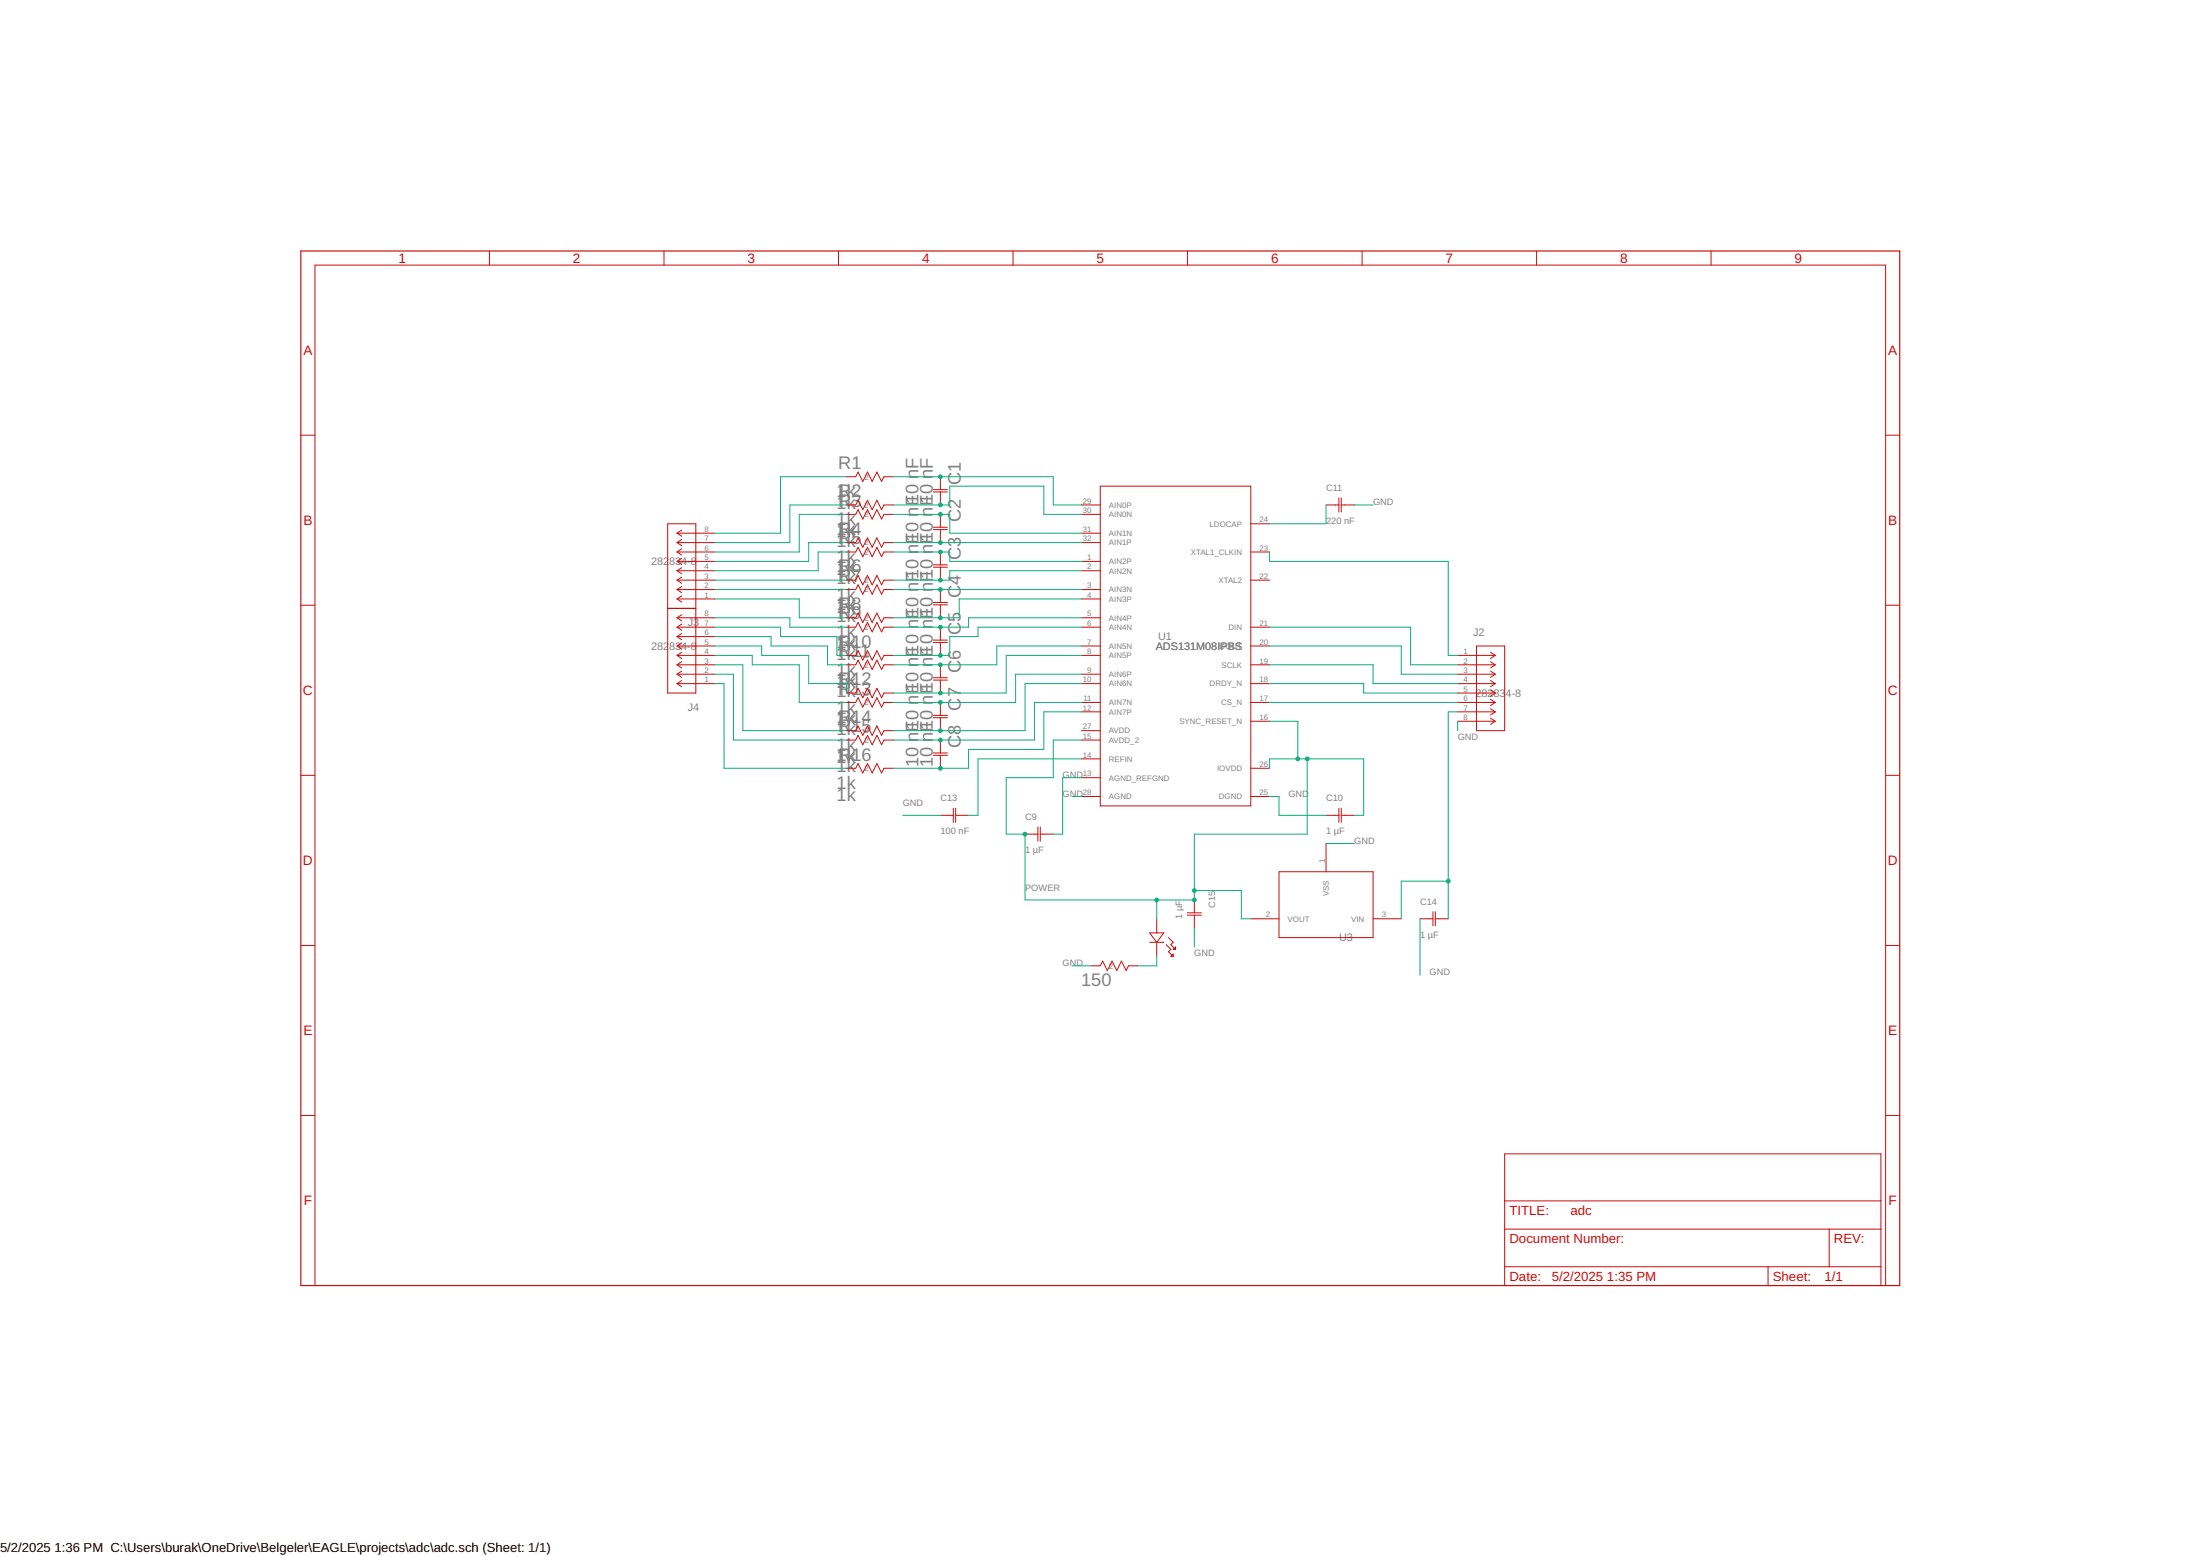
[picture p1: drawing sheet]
<svg xmlns="http://www.w3.org/2000/svg" width="594mm" height="420mm" viewBox="0 0 594 420" stroke-linecap="round" stroke-linejoin="round" font-family="sans-serif">
<g fill="none" stroke="#c90d0c" stroke-width=".27">
<path d="M132.2 67.8v3.8M179.3 67.8v3.8M226.4 67.8v3.8M273.6 67.8v3.8M320.7 67.8v3.8M367.8 67.8v3.8M414.9 67.8v3.8M462 67.8v3.8M81.2 117.5h3.8M509.2 117.5h3.8M228.5 136.4h2.6l.6-1.3 1.3 2.5 1.3-2.5 1.2 2.5 1.3-2.5 1.3 2.5 .6-1.2h2.5M228.5 138.9h2.6l.6-1.3 1.3 2.6 1.3-2.6 1.2 2.6 1.3-2.6 1.3 2.6 .6-1.3h2.5"/>
<path d="M228.5 128.7h2.6l.6-1.2 1.3 2.5 1.3-2.5 1.2 2.5 1.3-2.5 1.3 2.5 .6-1.3h2.5M252 132.2h3.8M252 132.8h3.8M253.9 128.7v3.5M253.9 132.8v3.6M253.9 138.9v3.5M292 136.4h5.1M292 138.9h5.1M297.1 131.3h40.7v86.3h-40.7zM358.1 136.4h3.4M361.5 134.5v3.8M362.2 136.4h3.5"/>
<path d="M362.2 134.5v3.8M180.3 141.4h7.6v45.7h-7.6zM182.8 151.6h10.2M182.8 154.1h10.2M182.8 159.2h10.2M182.8 156.7h10.2M182.8 149.1h10.2M182.8 144h10.2M182.8 146.5h10.2M182.8 159.2l1.3 .8M182.8 156.7l1.3 .8M182.8 154.1l1.3 .9"/>
<path d="M182.8 151.6l1.3 .8M182.8 149.1l1.3 .8M182.8 146.5l1.3 .8M182.8 144l1.3 .8M184.1 158.4l-1.3 .8M184.1 155.8l-1.3 .9M184.1 153.3l-1.3 .8M184.1 150.7l-1.3 .9M184.1 148.2l-1.3 .9M184.1 145.7l-1.3 .8M184.1 143.1l-1.3 .9M228.5 159.2h2.6l.6-1.3 1.3 2.6 1.3-2.6 1.2 2.6 1.3-2.6 1.3 2.6 .6-1.3h2.5"/>
<path d="M228.5 156.7h2.6l.6-1.3 1.3 2.5 1.3-2.5 1.2 2.5 1.3-2.5 1.3 2.5 .6-1.2h2.5M228.5 149.1h2.6l.6-1.3 1.3 2.5 1.3-2.5 1.2 2.5 1.3-2.5 1.3 2.5 .6-1.2h2.5M228.5 146.5h2.6l.6-1.3 1.3 2.6 1.3-2.6 1.2 2.6 1.3-2.6 1.3 2.6 .6-1.3h2.5M252 142.4h3.8M252 143h3.8M252 152.5h3.8M252 153.2h3.8M253.9 143v3.5M253.9 149.1v3.4M253.9 153.2v3.5M253.9 159.2v3.5M292 151.6h5.1"/>
<path d="M292 154.1h5.1M292 159.2h5.1M292 144h5.1M292 146.5h5.1M337.8 156.7h5M337.8 149.1h5M337.8 141.4h5M81.2 163.4h3.8M180.3 164.3h7.6M182.8 161.7h10.2M182.8 166.8h10.2M182.8 169.4h10.2"/>
<path d="M182.8 174.4h10.2M182.8 177h10.2M182.8 179.5h10.2M182.8 161.7l1.3 .9M182.8 171.9h10.2M182.8 179.5l1.3 .9M182.8 177l1.3 .8M182.8 174.4l1.3 .9M182.8 171.9l1.3 .8M182.8 169.4l1.3 .8M182.8 166.8l1.3 .9M184.1 160.9l-1.3 .8"/>
<path d="M184.1 178.7l-1.3 .8M184.1 176.1l-1.3 .9M184.1 173.6l-1.3 .8M184.1 171.1l-1.3 .8M184.1 168.5l-1.3 .9M184.1 166l-1.3 .8M228.5 166.8h2.6l.6-1.3 1.3 2.6 1.3-2.6 1.2 2.6 1.3-2.6 1.3 2.6 .6-1.3h2.5M228.5 169.4h2.6l.6-1.3 1.3 2.5 1.3-2.5 1.2 2.5 1.3-2.5 1.3 2.5 .6-1.2h2.5M228.5 177h2.6l.6-1.3 1.3 2.5 1.3-2.5 1.2 2.5 1.3-2.5 1.3 2.5 .6-1.2h2.5M228.5 179.5h2.6l.6-1.3 1.3 2.6 1.3-2.6 1.2 2.6 1.3-2.6 1.3 2.6 .6-1.3h2.5M252 162.7h3.8M252 163.3h3.8"/>
<path d="M252 172.8h3.8M252 173.5h3.8M253.9 163.3v3.5M253.9 169.4v3.4M253.9 173.5v3.5M253.9 179.5v3.5M292 161.7h5.1M292 166.8h5.1M292 169.4h5.1M292 174.4h5.1M292 177h5.1M337.8 169.4h5"/>
<path d="M337.8 174.4h5M337.8 179.5h5M393.6 177h10.2M393.6 179.5h10.2M398.7 174.4h7.6v22.9h-7.6zM402.5 176.1l1.3 .9M402.5 178.7l1.3 .8M403.8 177l-1.3 .8M403.8 179.5l-1.3 .9M509.2 163.4h3.8M182.8 182.1h10.2M182.8 184.6h10.2"/>
<path d="M182.8 184.6l1.3 .8M182.8 182.1l1.3 .8M184.1 183.8l-1.3 .8M184.1 181.2l-1.3 .9M228.5 189.7h2.6l.6-1.3 1.3 2.5 1.3-2.5 1.2 2.5 1.3-2.5 1.3 2.5 .6-1.2h2.5M228.5 199.8h2.6l.6-1.2 1.3 2.5 1.3-2.5 1.2 2.5 1.3-2.5 1.3 2.5 .6-1.3h2.5M228.5 197.3h2.6l.6-1.3 1.3 2.6 1.3-2.6 1.2 2.6 1.3-2.6 1.3 2.6 .6-1.3h2.5M228.5 187.1h2.6l.6-1.2 1.3 2.5 1.3-2.5 1.2 2.5 1.3-2.5 1.3 2.5 .6-1.3h2.5M252 183h3.8M252 183.6h3.8M252 193.2h3.8M252 193.8h3.8"/>
<path d="M253.9 183.6v3.5M253.9 189.7v3.5M253.9 193.8v3.5M253.9 199.8v3.5M292 182.1h5.1M292 184.6h5.1M292 189.7h5.1M292 192.2h5.1M292 199.8h5.1M292 197.3h5.1M337.8 184.6h5M337.8 189.7h5"/>
<path d="M337.8 194.8h5M393.6 182.1h10.2M393.6 184.6h10.2M393.6 189.7h10.2M393.6 192.2h10.2M393.6 194.8h10.2M393.6 187.1h10.2M402.5 181.2l1.3 .9M402.5 183.8l1.3 .8M402.5 186.3l1.3 .8M402.5 188.8l1.3 .9M402.5 191.4l1.3 .8"/>
<path d="M402.5 193.9l1.3 .9M403.8 182.1l-1.3 .8M403.8 184.6l-1.3 .8M403.8 187.1l-1.3 .9M403.8 189.7l-1.3 .8M403.8 192.2l-1.3 .9M403.8 194.8l-1.3 .8M81.2 209.4h3.8M228.5 207.5h2.6l.6-1.3 1.3 2.5 1.3-2.5 1.2 2.5 1.3-2.5 1.3 2.5 .6-1.2h2.5M252 203.3h3.8M252 204h3.8M253.9 204v3.5"/>
<path d="M257.4 218.2v3.9M258.1 218.2v3.9M292 210h5.1M292 204.9h5.1M292 215.1h5.1M337.8 215.1h5M337.8 207.5h5M361.5 218.2v3.9M362.2 218.2v3.9M509.2 209.4h3.8M253.9 220.2h3.5M258.1 220.2h3.5"/>
<path d="M276.8 225.2h3.5M280.3 223.3v3.8M280.9 225.2h3.5M280.9 223.3v3.8M345.4 235.4h25.4v17.8h-25.4zM358.1 220.2h3.4M358.1 227.8v7.6M362.2 220.2h3.5M81.2 255.3h3.8M310.5 251.9h3.8l-1.9 2.5zM310.5 254.4h3.8M312.4 248.1v3.8"/>
<path d="M312.4 254.4v3.9M314.9 255.1l1.3 1.2-.7 .7 1.3 1.3M315.5 253.2l1.3 1.2-.6 .7 1.2 1.2M316.2 258.3l.6-.7v.7zM316.8 256.3l.6-.6v.6zM320.6 246.5h3.8M320.6 247.1h3.8M322.5 243v3.5M322.5 247.1v3.5M337.8 248.1h7.6M370.8 248.1h7.6M383.5 248.1h3.4"/>
<path d="M386.9 246.2v3.8M387.6 248.1h3.5M387.6 246.2v3.8M509.2 255.3h3.8M294.6 260.8h2.5l.7-1.3 1.2 2.6 1.3-2.6 1.3 2.6 1.2-2.6 1.3 2.6 .6-1.3h2.6M81.2 301.2h3.8M406.3 311.6h101.6v35.5h-101.6zM509.2 301.2h3.8M406.3 331.9h101.6M406.3 324.3h101.6M493.9 331.9v10.2M85 347.1v-275.5h424.2v275.5"/>
<path d="M406.3 342.1h101.6M477.4 342.1v5"/>
</g>
<path d="M81.2 67.8h431.8v279.3h-431.8z" fill="none" stroke="#c90d0c" stroke-width=".32"/>
<g fill="none" stroke="#0dab76" stroke-width=".27">
<path d="M228.5 136.4h-15.2v10.1h-20.3M228.5 128.7h-17.7v15.3h-17.8M228.5 138.9h-12.7v10.2h-22.8M241.2 136.4h15.3v-5.1h25.4v7.6h10.1M241.2 128.7h43.2v7.7h7.6M241.2 138.9h15.3v5.1h35.5M358.1 136.4v5h-15.3M365.7 136.4h5.1M193 156.7h35.5M193 159.2h35.5M228.5 146.5h-10.1v5.1h-25.4M228.5 149.1h-7.6v5h-27.9"/>
<path d="M241.2 149.1h15.3v2.5h35.5M241.2 146.5h50.8M241.2 159.2h50.8M292 154.1h-35.5v2.6h-15.3M342.8 149.1v2.5h48.3v25.4h2.5M193 161.7h22.8v5.1h12.7M193 166.8h20.3v2.6h15.2M193 169.4h17.8v2.5h15.2v5.1h2.5M193 171.9h15.2v2.5h15.3v5.1h5M193 177h10.1v2.5h12.7v10.2h12.7M193 174.4h12.7v2.6h12.7v7.6h10.1v2.5M193 179.5h7.6v17.8h27.9"/>
<path d="M292 169.4h-27.9v2.5h-7.6v5.1h-15.3M292 161.7h-33v5.1h-17.8M292 166.8h-30.4v2.6h-20.4M292 177h-20.3v10.1h-30.5M292 174.4h-22.8v5.1h-28M342.8 169.4h38.1v10.1h12.7M342.8 174.4h35.6v7.7h15.2M342.8 179.5h28v5.1h22.8M193 182.1h5.1v17.7h30.4M193 184.6h2.5v22.9h33M292 199.8h-7.6v10.2h-12.7v15.2h5.1v17.8h45.7v-17.8h30.5v-20.3M292 192.2h-10.1v10.2h-20.3v5.1h-20.4"/>
<path d="M292 182.1h-17.7v7.6h-33.1M292 189.7h-12.7v10.1h-38.1M292 184.6h-15.2v12.7h-35.6M342.8 184.6h25.4v2.5h25.4M342.8 189.7h50.8M342.8 194.8h7.7v10.1M393.6 192.2h-2.5v55.9M393.6 194.8v2.5M289.5 215.1h2.5M292 204.9h-27.9v15.3h-2.5M292 210h-5v15.2h-2.6M342.8 215.1h2.6v5.1h12.7"/>
<path d="M342.8 207.5v-2.6h25.4v15.3h-2.5M243.8 220.2h10.1M358.1 227.8h7.6M391.1 237.9h-12.7v10.2M312.4 258.3v2.5h-5.1M312.4 243v5.1M322.5 250.6v5.1M322.5 240.5h12.7v7.6h2.6M383.5 248.1v15.2M289.5 260.8h5.1"/>
</g>
<g fill="#0dab76" stroke="#0dab76" stroke-width=".27">
<circle cx="253.9" cy="128.7" r=".51"/>
<circle cx="253.9" cy="136.4" r=".51"/>
<circle cx="253.9" cy="138.9" r=".51"/>
<circle cx="253.9" cy="146.5" r=".51"/>
<circle cx="253.9" cy="149.1" r=".51"/>
<circle cx="253.9" cy="156.7" r=".51"/>
<circle cx="253.9" cy="159.2" r=".51"/>
<circle cx="253.9" cy="166.8" r=".51"/>
<circle cx="253.9" cy="169.4" r=".51"/>
<circle cx="253.9" cy="177" r=".51"/>
<circle cx="253.9" cy="179.5" r=".51"/>
<circle cx="253.9" cy="187.1" r=".51"/>
<circle cx="253.9" cy="189.7" r=".51"/>
<circle cx="253.9" cy="197.3" r=".51"/>
<circle cx="253.9" cy="199.8" r=".51"/>
<circle cx="253.9" cy="207.5" r=".51"/>
<circle cx="391.1" cy="237.9" r=".51"/>
<circle cx="276.8" cy="225.2" r=".51"/>
<circle cx="322.5" cy="243" r=".51"/>
<circle cx="322.5" cy="240.5" r=".51"/>
<circle cx="353" cy="204.9" r=".51"/>
<circle cx="312.4" cy="243" r=".51"/>
<circle cx="350.5" cy="204.9" r=".51"/>
</g>
<g font-size="4.9" fill="#808080">
<text x="226.4" y="126.6">R1</text>
<text x="259.5" y="130.9" transform="rotate(-90 259.5 130.9)">C</text>
<text x="259.5" y="127.4" transform="rotate(-90 259.5 127.4)">1</text>
<text x="225.9" y="134.3">1k</text>
<text x="226.4" y="134.3">R2</text>
<text x="229.9" y="136.8">3</text>
<text x="248.1" y="136.1" transform="rotate(-90 248.1 136.1)">10 nF</text>
<text x="251.9" y="136.1" transform="rotate(-90 251.9 136.1)">10 nF</text>
<text x="225.9" y="141.9">1k</text>
<text x="259.5" y="141.1" transform="rotate(-90 259.5 141.1)">C2</text>
<text x="226.4" y="144.4">R4</text>
<text x="229.9" y="147">5</text>
<text x="248.1" y="146.3" transform="rotate(-90 248.1 146.3)">10 nF</text>
<text x="251.9" y="146.3" transform="rotate(-90 251.9 146.3)">10 nF</text>
<text x="225.9" y="152">1k</text>
<text x="226.4" y="154.6">R6</text>
<text x="259.5" y="151.2" transform="rotate(-90 259.5 151.2)">C3</text>
<text x="229.9" y="157.1">7</text>
<text x="248.1" y="156.4" transform="rotate(-90 248.1 156.4)">10 nF</text>
<text x="251.9" y="156.4" transform="rotate(-90 251.9 156.4)">10 nF</text>
<text x="259.5" y="161.4" transform="rotate(-90 259.5 161.4)">C</text>
<text x="259.5" y="157.8" transform="rotate(-90 259.5 157.8)">4</text>
<text x="225.9" y="162.2">1k</text>
<text x="226.4" y="164.7">R8</text>
<text x="229.9" y="167.3">9</text>
<text x="248.1" y="166.6" transform="rotate(-90 248.1 166.6)">10 nF</text>
<text x="251.9" y="166.6" transform="rotate(-90 251.9 166.6)">10 nF</text>
<text x="225.9" y="172.4">1k</text>
<text x="259.5" y="171.6" transform="rotate(-90 259.5 171.6)">C</text>
<text x="259.5" y="168" transform="rotate(-90 259.5 168)">5</text>
<text x="226.4" y="174.9">R10</text>
<text x="232.3" y="177.4">1</text>
<text x="248.1" y="176.8" transform="rotate(-90 248.1 176.8)">10 nF</text>
<text x="251.9" y="176.8" transform="rotate(-90 251.9 176.8)">10 nF</text>
<text x="259.5" y="178.2" transform="rotate(-90 259.5 178.2)">6</text>
<text x="225.9" y="182.5">1k</text>
<text x="226.4" y="185.1">R</text>
<text x="229.9" y="185.1">12</text>
<text x="259.5" y="181.7" transform="rotate(-90 259.5 181.7)">C</text>
<text x="232.6" y="187.6">3</text>
<text x="248.1" y="186.9" transform="rotate(-90 248.1 186.9)">10 nF</text>
<text x="251.9" y="186.9" transform="rotate(-90 251.9 186.9)">10 nF</text>
<text x="259.5" y="191.9" transform="rotate(-90 259.5 191.9)">C</text>
<text x="259.5" y="188.3" transform="rotate(-90 259.5 188.3)">7</text>
<text x="225.9" y="192.7">1k</text>
<text x="226.4" y="195.2">R14</text>
<text x="232.6" y="197.8">5</text>
<text x="248.1" y="197.1" transform="rotate(-90 248.1 197.1)">10 nF</text>
<text x="251.9" y="197.1" transform="rotate(-90 251.9 197.1)">10 nF</text>
<text x="225.9" y="202.8">1k</text>
<text x="259.5" y="202" transform="rotate(-90 259.5 202)">C</text>
<text x="259.5" y="198.5" transform="rotate(-90 259.5 198.5)">8</text>
<text x="226.4" y="205.4">R16</text>
<text x="248.1" y="207.2" transform="rotate(-90 248.1 207.2)">10 nF</text>
<text x="251.9" y="207.2" transform="rotate(-90 251.9 207.2)">10 nF</text>
<text x="225.9" y="213">1k</text>
<text x="292" y="266.3">150</text>
</g>
<g font-size="3.7" fill="#c90d0c">
<text x="107.6" y="71">1</text>
<text x="154.7" y="71">2</text>
<text x="201.8" y="71">3</text>
<text x="249" y="71">4</text>
<text x="296.1" y="71">5</text>
<text x="343.2" y="71">6</text>
<text x="390.4" y="71">7</text>
<text x="437.5" y="71">8</text>
<text x="484.6" y="71">9</text>
<text x="81.9" y="95.8">A</text>
<text x="509.9" y="95.8">A</text>
<text x="81.9" y="141.8">B</text>
<text x="509.9" y="141.8">B</text>
<text x="81.8" y="187.7">C</text>
<text x="509.8" y="187.7">C</text>
<text x="81.8" y="233.6">D</text>
<text x="509.8" y="233.6">D</text>
<text x="81.9" y="279.5">E</text>
<text x="509.9" y="279.5">E</text>
<text x="82" y="325.5">F</text>
<text x="510" y="325.5">F</text>
</g>
<g font-size="3.6" fill="#c90d0c">
<text x="407.6" y="328.1">TITLE:</text>
<text x="424.1" y="328.1">adc</text>
<text x="407.6" y="335.7">Document Number:</text>
<text x="495.2" y="335.7">REV:</text>
<text x="407.6" y="345.9">Date:</text>
<text x="419" y="345.9">5/2/2025</text>
<text x="433.9" y="345.9">1:35 PM</text>
<text x="478.7" y="345.9">Sheet:</text>
<text x="492.7" y="345.9">1/1</text>
</g>
<g font-size="3.5">
<text x="0" y="419.2">5/2/2025</text>
<text x="14.7" y="419.2">1:36 PM C:\Users\burak\OneDrive\Belgeler\EAGLE\projects\adc\adc.sch (Sheet: 1/1)</text>
</g>
<g font-size="2.9" fill="#808080">
<text x="175.8" y="152.6">282</text>
<text x="180.7" y="152.6">834-8</text>
<text x="185.7" y="169.1">J3</text>
<text x="312.7" y="172.9">U1</text>
<text x="397.8" y="171.7">J2</text>
<text x="175.8" y="175.5">282</text>
<text x="180.7" y="175.5">834-8</text>
<text x="312.1" y="175.5">ADS131M08IPBS</text>
<text x="185.7" y="192">J4</text>
<text x="398.4" y="188.2">28283</text>
<text x="406.6" y="188.2">4-8</text>
<text x="361.6" y="254.2">U3</text>
</g>
<g font-size="2.5" fill="#808080">
<text x="358.1" y="132.5">C11</text>
<text x="370.8" y="136.3">GND</text>
<text x="358.1" y="141.4">220 nF</text>
<text x="393.6" y="199.8">GND</text>
<text x="287" y="210">GND</text>
<text x="287" y="215.1">GND</text>
<text x="347.9" y="215.1">GND</text>
<text x="243.8" y="217.6">GND</text>
<text x="253.9" y="216.3">C13</text>
<text x="276.8" y="221.4">C9</text>
<text x="358.1" y="216.3">C10</text>
<text x="253.9" y="225.2">100 nF</text>
<text x="358.1" y="225.2">1 µF</text>
<text x="365.7" y="227.8">GND</text>
<text x="276.8" y="230.3">1 µF</text>
<text x="276.8" y="240.5">POWER</text>
<text x="328.1" y="245.1" transform="rotate(-90 328.1 245.1)">C15</text>
<text x="383.5" y="244.3">C14</text>
<text x="319.2" y="248.1" transform="rotate(-90 319.2 248.1)">1 µF</text>
<text x="383.5" y="253.2">1 µF</text>
<text x="287" y="260.8">GND</text>
<text x="322.5" y="258.2">GND</text>
<text x="386" y="263.3">GND</text>
</g>
<g font-size="2.1" fill="#808080">
<text x="233.4" y="129.5">2</text>
<text x="233.4" y="137.1">2</text>
<text x="292.4" y="136">29</text>
<text x="299.5" y="137.1">AIN0P</text>
<text x="190.2" y="143.6">8</text>
<text x="233.4" y="139.6">2</text>
<text x="292.4" y="138.5">30</text>
<text x="292.4" y="143.6">31</text>
<text x="299.5" y="139.6">AIN0N</text>
<text x="326.6" y="142.2">LDOCAP</text>
<text x="340.1" y="141.1">24</text>
<text x="190.2" y="148.7">6</text>
<text x="190.2" y="146.2">7</text>
<text x="233.4" y="147.3">2</text>
<text x="233.4" y="149.8">2</text>
<text x="292.4" y="146.2">32</text>
<text x="299.5" y="144.7">AIN1N</text>
<text x="299.5" y="147.3">AIN1P</text>
<text x="321.6" y="149.8">XTAL1_CLKIN</text>
<text x="340.1" y="148.7">23</text>
<text x="190.2" y="153.8">4</text>
<text x="190.2" y="151.2">5</text>
<text x="293.6" y="151.2">1</text>
<text x="293.6" y="153.8">2</text>
<text x="299.5" y="152.3">AIN2P</text>
<text x="299.5" y="154.9">AIN2N</text>
<text x="190.2" y="161.4">1</text>
<text x="190.2" y="158.8">2</text>
<text x="190.2" y="156.3">3</text>
<text x="233.4" y="157.4">2</text>
<text x="233.4" y="160">2</text>
<text x="293.6" y="158.8">3</text>
<text x="293.6" y="161.4">4</text>
<text x="299.5" y="160">AIN3N</text>
<text x="329" y="157.4">XTAL2</text>
<text x="340.1" y="156.3">22</text>
<text x="190.2" y="166.5">8</text>
<text x="233.4" y="167.6">2</text>
<text x="293.6" y="166.5">5</text>
<text x="299.5" y="162.5">AIN3P</text>
<text x="299.5" y="167.6">AIN4P</text>
<text x="190.2" y="171.5">6</text>
<text x="190.2" y="169">7</text>
<text x="233.4" y="170.1">2</text>
<text x="293.6" y="169">6</text>
<text x="299.5" y="170.1">AIN4N</text>
<text x="331.7" y="170.1">DIN</text>
<text x="340.1" y="169">21</text>
<text x="190.2" y="179.2">3</text>
<text x="190.2" y="176.6">4</text>
<text x="190.2" y="174.1">5</text>
<text x="233.4" y="177.7">2</text>
<text x="293.6" y="174.1">7</text>
<text x="293.6" y="176.6">8</text>
<text x="299.5" y="175.2">AIN5N</text>
<text x="299.5" y="177.7">AIN5P</text>
<text x="329.3" y="175.2">DOUT</text>
<text x="340.1" y="179.2">19</text>
<text x="340.1" y="174.1">20</text>
<text x="395.2" y="176.6">1</text>
<text x="395.2" y="179.2">2</text>
<text x="190.2" y="184.2">1</text>
<text x="190.2" y="181.7">2</text>
<text x="233.4" y="180.3">2</text>
<text x="292.4" y="184.2">10</text>
<text x="293.6" y="181.7">9</text>
<text x="299.5" y="182.8">AIN6P</text>
<text x="299.5" y="185.4">AIN6N</text>
<text x="326.7" y="185.4">DRDY_N</text>
<text x="329.8" y="180.3">SCLK</text>
<text x="340.1" y="184.2">18</text>
<text x="395.2" y="181.7">3</text>
<text x="395.2" y="184.2">4</text>
<text x="233.4" y="187.9">2</text>
<text x="233.4" y="190.4">2</text>
<text x="292.4" y="191.9">12</text>
<text x="292.6" y="189.3">11</text>
<text x="299.5" y="190.4">AIN7N</text>
<text x="329.7" y="190.4">CS_N</text>
<text x="340.1" y="189.3">17</text>
<text x="395.2" y="186.8">5</text>
<text x="395.2" y="189.3">6</text>
<text x="395.2" y="191.9">7</text>
<text x="292.4" y="196.9">27</text>
<text x="299.5" y="193">AIN7P</text>
<text x="318.5" y="195.5">SYNC_RESET_N</text>
<text x="340.1" y="194.4">16</text>
<text x="395.2" y="194.4">8</text>
<text x="233.4" y="198.1">2</text>
<text x="233.4" y="200.6">2</text>
<text x="292.4" y="199.5">15</text>
<text x="299.5" y="200.6">AVDD_2</text>
<text x="299.5" y="198.1">AVDD</text>
<text x="233.4" y="208.2">2</text>
<text x="292.4" y="209.6">13</text>
<text x="292.4" y="204.6">14</text>
<text x="299.5" y="205.7">REFIN</text>
<text x="328.6" y="208.2">IOVDD</text>
<text x="340.1" y="207.1">26</text>
<text x="292.4" y="214.7">28</text>
<text x="299.5" y="210.8">AGND_REFGND</text>
<text x="299.5" y="215.8">AGND</text>
<text x="329.1" y="215.8">DGND</text>
<text x="340.1" y="214.7">25</text>
<text x="357.7" y="233.1" transform="rotate(-90 357.7 233.1)">1</text>
<text x="358.8" y="242" transform="rotate(-90 358.8 242)">VSS</text>
<text x="341.8" y="247.7">2</text>
<text x="347.7" y="248.9">VOUT</text>
<text x="364.9" y="248.9">VIN</text>
<text x="373.1" y="247.7">3</text>
<text x="299.5" y="261.5">2</text>
</g>
</svg>
